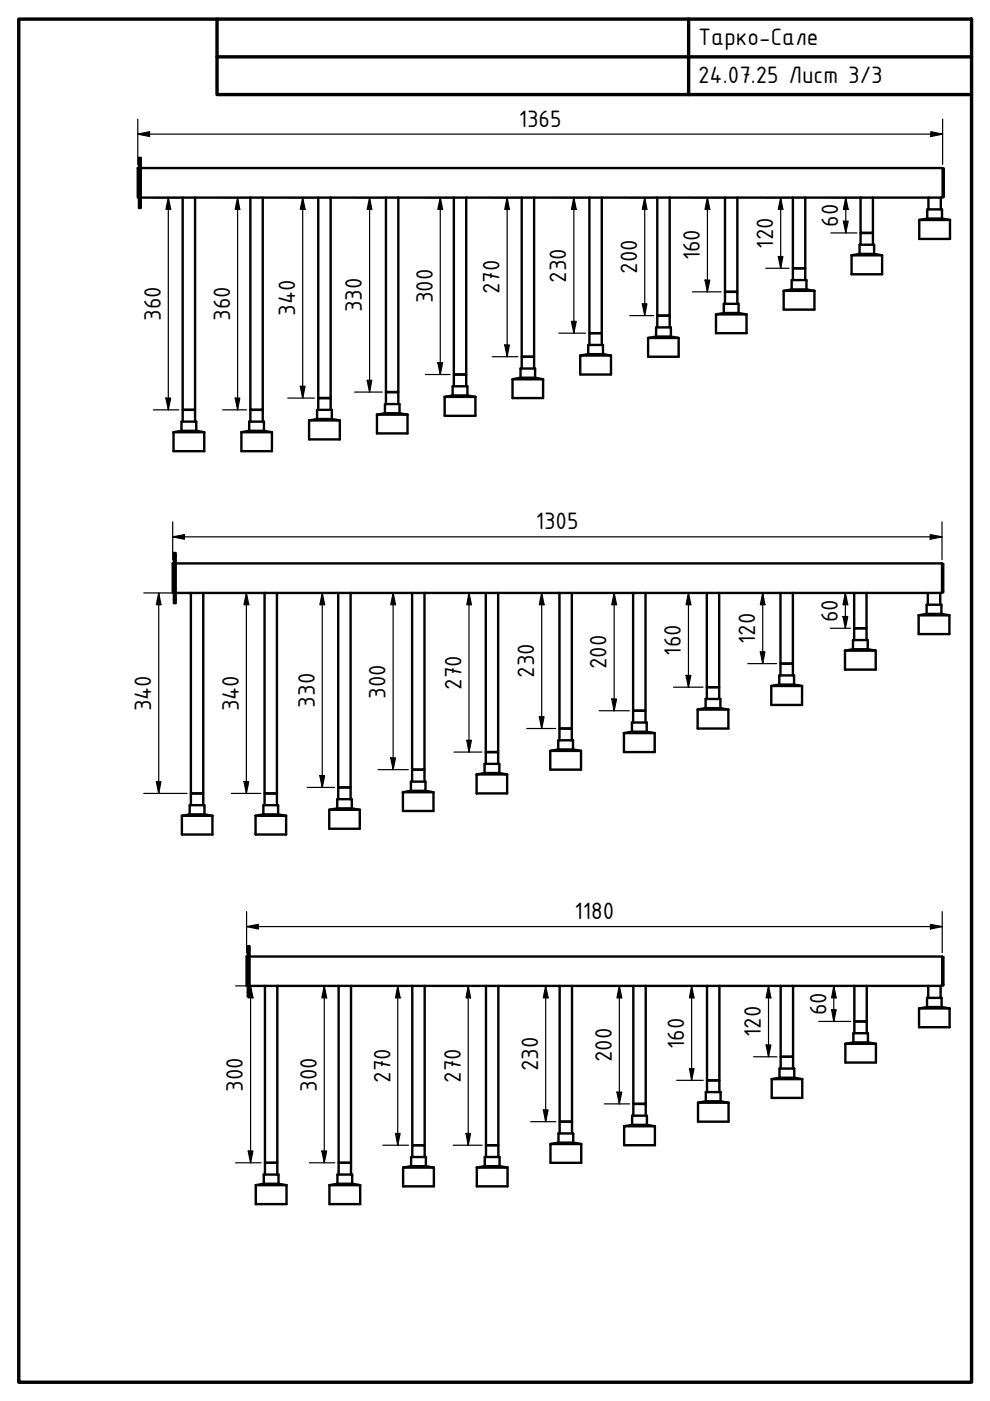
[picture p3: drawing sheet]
<svg xmlns="http://www.w3.org/2000/svg" width="210mm" height="297mm" viewBox="0 0 210 297" stroke-linecap="round" stroke-linejoin="round" font-family="sans-serif">
<!-- layer: Visible (ISO) -->
<g fill="none" stroke="#000" stroke-width=".51">
<path d="M29.5 35.6h-.3v6.3h.3M29.5 33.5h.3v10.6h-.3zM29.8 35.6h170.1v6.3h-170.1M199.9 35.8h.2v6h-.2M38.7 41.9v45h2.7v-45M53.1 41.9v45h2.6v-45M67.5 41.9v42.5h2.6v-42.5M81.8 41.9v41.2h2.7v-41.2M96.2 41.9v37.5h2.6v-37.5M110.6 41.9v33.7h2.6v-33.7M125 41.9v28.7h2.6v-28.7M139.4 41.9v25h2.6v-25"/>
<path d="M153.7 41.9v20h2.6v-20M168.1 59.4v-2.5h2.6v2.5M168.1 41.9v15h2.6v-15M180.6 54.1h6.4M180.6 54.1v4.1h6.4v-4.1M182.2 53.8v-1.9h3.1v1.9M182.2 53.8h3.1M182.2 53.8l-1.6 .3M182.5 51.9v-2.5h2.6v2.5M182.5 41.9v7.5h2.6v-7.5M185.3 53.8l1.7 .3M194.9 46.6h6.5"/>
<path d="M194.9 46.6v4.1h6.5v-4.1M196.6 46.3v-1.9h3.1v1.9M196.6 46.3h3.1M196.6 46.3l-1.7 .3M196.8 41.9v2.5M199.5 41.9v2.5M199.7 46.3l1.7 .3M110.6 78.1v-2.5h2.6v2.5M123 75.4h6.5M123 75.4v4h6.5v-4M124.7 75.1v-2h3.1v2M124.7 75.1h3.1"/>
<path d="M124.7 75.1l-1.7 .3M125 73.1v-2.5h2.6v2.5M127.8 75.1l1.7 .3M137.4 71.7h6.5M137.4 71.7v3.9h6.5v-3.9M139.1 71.4v-2h3.1v2M139.1 71.4h3.1M139.1 71.4l-1.7 .3M139.4 69.4v-2.5h2.6v2.5M142.2 71.4l1.7 .3M151.8 66.7h6.5M151.8 66.7v3.9h6.5v-3.9"/>
<path d="M153.5 66.4v-2h3.1v2M153.5 66.4h3.1M153.5 66.4l-1.7 .3M153.7 64.4v-2.5h2.6v2.5M156.6 66.4l1.7 .3M166.2 61.7h6.5M166.2 61.7v3.9h6.5v-3.9M167.9 61.4v-2h3.1v2M167.9 61.4h3.1M167.9 61.4l-1.7 .3M171 61.4l1.7 .3M36.8 91.6h6.5"/>
<path d="M36.8 91.6v4.1h6.5v-4.1M38.5 91.3v-1.9h3.1v1.9M38.5 91.3h3.1M38.5 91.3l-1.7 .3M38.7 89.4v-2.5h2.7v2.5M41.6 91.3l1.7 .3M51.2 91.6h6.5M51.2 91.6v4.1h6.5v-4.1M52.8 91.3v-1.9h3.2v1.9M52.8 91.3h3.2M52.8 91.3l-1.6 .3M53.1 89.4v-2.5h2.6v2.5"/>
<path d="M56 91.3l1.7 .3M65.5 89.1h6.6M65.5 89.1v4.1h6.6v-4.1M67.2 88.8v-1.9h3.2v1.9M67.2 88.8h3.2M67.2 88.8l-1.7 .3M67.5 86.9v-2.5h2.6v2.5M70.4 88.8l1.7 .3M79.9 87.9h6.5M79.9 87.9v4h6.5v-4M81.6 87.6v-1.9h3.1v1.9M81.6 87.6h3.1"/>
<path d="M81.6 87.6l-1.7 .3M81.8 85.7v-2.6h2.7v2.6M84.7 87.6l1.7 .3M94.3 84.1h6.5M94.3 84.1v4.1h6.5v-4.1M96 83.8v-1.9h3.1v1.9M96 83.8h3.1M96 83.8l-1.7 .3M96.2 81.9v-2.5h2.6v2.5M99.1 83.8l1.7 .3M108.7 80.4h6.4M108.7 80.4v4h6.4v-4"/>
<path d="M110.4 80.1v-2h3.1v2M110.4 80.1h3.1M110.4 80.1l-1.7 .3M113.5 80.1l1.6 .3M36.9 119.5h-.3v6.2h.3M36.9 117.2h.4v10.7h-.4zM37.3 119.5h162.4v6.2h-162.4M199.7 119.6h.3v6h-.3M40.5 125.7v42.5h2.6v-42.5M56.1 125.7v42.5h2.6v-42.5M71.7 125.7v41.2h2.6v-41.2M87.4 125.7v37.5h2.6v-37.5"/>
<path d="M103 125.7v33.8h2.6v-33.8M118.6 125.7v28.8h2.6v-28.8M134.2 125.7v25h2.7v-25M149.9 125.7v20h2.6v-20M165.5 125.7v15h2.6v-15M179.2 138h6.5M179.2 138v4h6.5v-4M180.8 137.7v-2h3.2v2M180.8 137.7h3.2M180.8 137.7l-1.6 .3M181.1 135.7v-2.5h2.6v2.5M181.1 125.7v7.5h2.6v-7.5"/>
<path d="M184 137.7l1.7 .3M194.8 130.5h6.5M194.8 130.5v3.9h6.5v-3.9M196.5 130.2v-2h3.1v2M196.5 130.2h3.1M196.5 130.2l-1.7 .3M196.7 125.7v2.5M199.3 125.7v2.5M199.6 130.2l1.7 .3M116.7 159.2h6.5M116.7 159.2v4h6.5v-4M118.4 158.9v-1.9h3.1v1.9"/>
<path d="M118.4 158.9h3.1M118.4 158.9l-1.7 .3M118.6 157v-2.5h2.6v2.5M121.5 158.9l1.7 .3M132.3 155.4h6.5M132.3 155.4v4.1h6.5v-4.1M134 155.1v-1.9h3.1v1.9M134 155.1h3.1M134 155.1l-1.7 .3M134.2 153.2v-2.5h2.7v2.5M137.1 155.1l1.7 .3M147.9 150.4h6.5"/>
<path d="M147.9 150.4v4.1h6.5v-4.1M149.6 150.1v-1.9h3.1v1.9M149.6 150.1h3.1M149.6 150.1l-1.7 .3M149.9 148.2v-2.5h2.6v2.5M152.7 150.1l1.7 .3M163.5 145.4h6.6M163.5 145.4v4.1h6.6v-4.1M165.2 145.1v-1.9h3.2v1.9M165.2 145.1h3.2M165.2 145.1l-1.7 .3M165.5 143.2v-2.5h2.6v2.5"/>
<path d="M168.4 145.1l1.7 .3M38.6 173h6.4M38.6 173v3.9h6.4v-3.9M40.2 172.7v-2h3.1v2M40.2 172.7h3.1M40.2 172.7l-1.6 .3M40.5 170.7v-2.5h2.6v2.5M43.3 172.7l1.7 .3M54.2 173h6.5M54.2 173v3.9h6.5v-3.9M55.8 172.7v-2h3.2v2M55.8 172.7h3.2"/>
<path d="M55.8 172.7l-1.6 .3M56.1 170.7v-2.5h2.6v2.5M59 172.7l1.7 .3M69.8 171.7h6.5M69.8 171.7v4h6.5v-4M71.5 171.4v-2h3.1v2M71.5 171.4h3.1M71.5 171.4l-1.7 .3M71.7 169.4v-2.5h2.6v2.5M74.6 171.4l1.7 .3M85.4 168h6.5M85.4 168v3.9h6.5v-3.9"/>
<path d="M87.1 167.7v-2h3.1v2M87.1 167.7h3.1M87.1 167.7l-1.7 .3M87.4 165.7v-2.5h2.6v2.5M90.2 167.7l1.7 .3M101 164.2h6.5M101 164.2v4h6.5v-4M102.7 163.9v-1.9h3.2v1.9M102.7 163.9h3.2M102.7 163.9l-1.7 .3M103 162v-2.5h2.6v2.5M105.9 163.9l1.6 .3"/>
<path d="M52.5 202.8h-.2v6.2h.2M52.5 200.6h.4v10.6h-.4zM52.9 202.8h146.9v6.2h-146.9M56.2 209v37.5h2.6v-37.5M71.8 209v37.5h2.6v-37.5M87.4 209v33.8h2.6v-33.8M103 209v33.8h2.7v-33.8M118.7 209v28.8h2.6v-28.8M134.3 209v25h2.6v-25M149.9 209v20.1h2.6v-20.1M165.5 209v15.1h2.6v-15.1M181.1 219.1v-2.5h2.7v2.5"/>
<path d="M181.1 209v7.6h2.7v-7.6M194.9 213.8v4h6.4v-4M194.9 213.8h6.4M196.6 213.5v-1.9h3v1.9M196.6 213.5h3M196.6 213.5l-1.7 .3M196.8 209v2.6M199.4 209v2.6M199.6 213.5l1.7 .3M199.8 202.9h.2v6h-.2M132.3 238.8h6.6M132.3 238.8v4h6.6v-4"/>
<path d="M134 238.5v-2h3.2v2M134 238.5h3.2M134 238.5l-1.7 .3M134.3 236.5v-2.5h2.6v2.5M137.2 238.5l1.7 .3M148 233.8h6.5M148 233.8v4h6.5v-4M149.6 233.5v-2h3.2v2M149.6 233.5h3.2M149.6 233.5l-1.6 .3M149.9 231.5v-2.4h2.6v2.4M152.8 233.5l1.7 .3"/>
<path d="M163.6 228.8h6.5M163.6 228.8v4h6.5v-4M165.3 228.5v-1.9h3.1v1.9M165.3 228.5h3.1M165.3 228.5l-1.7 .3M165.5 226.6v-2.5h2.6v2.5M168.4 228.5l1.7 .3M179.2 221.3h6.5M179.2 221.3v4h6.5v-4M180.9 221v-1.9h3.1v1.9M180.9 221h3.1M180.9 221l-1.7 .3"/>
<path d="M184 221l1.7 .3M54.2 251.3h6.5M54.2 251.3v4h6.5v-4M55.9 251v-2h3.2v2M55.9 251h3.2M55.9 251l-1.7 .3M56.2 249v-2.5h2.6v2.5M59.1 251l1.6 .3M69.8 251.3h6.6M69.8 251.3v4h6.6v-4M71.5 251v-2h3.2v2M71.5 251h3.2"/>
<path d="M71.5 251l-1.7 .3M71.8 249v-2.5h2.6v2.5M74.7 251l1.7 .3M85.5 247.6v3.9h6.5v-3.9M85.5 247.6h6.5M87.2 247.3v-2h3.1v2M87.2 247.3h3.1M87.2 247.3l-1.7 .3M87.4 245.3v-2.5h2.6v2.5M90.3 247.3l1.7 .3M101.1 247.6h6.5M101.1 247.6v3.9h6.5v-3.9"/>
<path d="M102.8 247.3v-2h3.1v2M102.8 247.3h3.1M102.8 247.3l-1.7 .3M103 245.3v-2.5h2.7v2.5M105.9 247.3l1.7 .3M116.7 242.6h6.5M116.7 242.6v3.9h6.5v-3.9M118.4 242.3v-2h3.1v2M118.4 242.3h3.1M118.4 242.3l-1.7 .3M118.7 240.3v-2.5h2.6v2.5M121.5 242.3l1.7 .3"/>
</g>
<!-- layer: Border (ISO) -->
<path d="M4 4h202v289.1h-202zM46 4v16.1h160M46 12.1h160M146 4v16.1" fill="none" stroke="#000" stroke-width=".72"/>
<!-- layer: Dimension (ISO) -->
<g fill="none" stroke="#000" stroke-width=".25">
<path d="M29.2 28.4l2.5-.5v1zM29.2 28.4h170.7M29.2 25.3v9.6M197.4 27.9l2.5 .5-2.5 .5zM199.9 25.3v9.6M32.5 41.9h5.4M35.7 41.9l.5 2.5h-1zM35.7 41.9v45M47.2 41.9h5.1M50.4 41.9l.4 2.5h-.9zM50.4 41.9v45M61 41.9h5.7"/>
<path d="M64.2 41.9l.5 2.5h-1zM64.2 41.9v42.5M75.2 41.9h5.9M78.4 41.9l.4 2.5h-.9zM78.4 41.9v41.2M90.2 41.9h5.2M93.3 41.9l.6 2.5h-1.1zM93.3 41.9v37.5M104.4 41.9h5.4M107.5 41.9l.5 2.5h-1zM107.5 41.9v33.7M118.5 41.9h5.7"/>
<path d="M121.7 41.9l.5 2.5h-1zM121.7 41.9v28.7M133.5 41.9h5.1M136.7 41.9l.5 2.5h-1zM136.7 41.9v25M146.8 41.9h6.1M149.5 59.4h1l-.5 2.5zM150 41.9l.5 2.5h-1zM150 41.9v20M162.3 41.9h5M162.3 56.9h5M165 54.4h1l-.5 2.5z"/>
<path d="M165.5 41.9l.5 2.5h-1zM165.5 41.9v15M176.1 41.9h5.6M176.1 49.4h5.6M178.8 46.9h1l-.5 2.5zM179.3 41.9l.5 2.5h-1zM179.3 41.9v7.5M90.2 79.4h5.2M92.8 76.9h1.1l-.6 2.5zM104.4 75.6h5.4M107 73.1h1l-.5 2.5zM118.5 70.6h5.7"/>
<path d="M121.2 68.1h1l-.5 2.5zM133.5 66.9h5.1M136.2 64.4h1l-.5 2.5zM146.8 61.9h6.1M32.5 86.9h5.4M35.2 84.4h1l-.5 2.5zM47.2 86.9h5.1M49.9 84.4h.9l-.4 2.5zM61 84.4h5.7M63.7 81.9h1l-.5 2.5zM75.2 83.1h5.9M77.9 80.6h.9l-.4 2.5z"/>
<path d="M36.6 113.8l2.5-.4v.9zM36.6 113.8h163.1M36.6 110.6v8M197.2 113.4l2.5 .4-2.5 .5zM199.7 110.6v8M30.5 125.7h9.2M33.7 125.7l.4 2.5h-1zM33.7 125.7v42.5M49.1 125.7h6.2M52.2 125.7l.5 2.5h-1zM52.2 125.7v42.5M65.2 125.7h5.8"/>
<path d="M68.3 125.7l.5 2.5h-1zM68.3 125.7v41.2M80.2 125.7h6.4M83.4 125.7l.5 2.5h-1.1zM83.4 125.7v37.5M96.3 125.7h5.9M99.4 125.7l.5 2.5h-.9zM99.4 125.7v33.8M111.7 125.7h6.1M114.9 125.7l.5 2.5h-1.1zM114.9 125.7v28.8M127 125.7h6.4"/>
<path d="M130.2 125.7l.5 2.5h-1zM130.2 125.7v25M142.8 125.7h6.3M146 125.7l.5 2.5h-1zM146 125.7v20M158.5 125.7h6.2M161.2 138.2h1l-.5 2.5zM161.7 125.7l.5 2.5h-1zM161.7 125.7v15M176.1 125.7h4.2M176.1 133.2h4.2M178.7 130.7h1l-.5 2.5z"/>
<path d="M179.2 125.7l.5 2.5h-1zM179.2 125.7v7.5M96.3 159.5h5.9M99 157h.9l-.5 2.5zM111.7 154.5h6.1M114.3 152h1.1l-.5 2.5zM127 150.7h6.4M129.7 148.2h1l-.5 2.5zM142.8 145.7h6.3M145.5 143.2h1l-.5 2.5zM158.5 140.7h6.2M30.5 168.2h9.2"/>
<path d="M33.1 165.7h1l-.4 2.5zM49.1 168.2h6.2M51.7 165.7h1l-.5 2.5zM65.2 166.9h5.8M67.8 164.5h1l-.5 2.4zM80.2 163.2h6.4M82.8 160.7h1.1l-.5 2.5zM52.3 196.5l2.5-.5v1zM52.3 196.5h147.5M52.3 193.3v8.7M197.3 196l2.5 .5-2.5 .5zM199.8 193.3v8.7"/>
<path d="M50 209h5.4M53.1 209l.5 2.6h-1zM53.1 209v37.5M65.6 209h5.4M68.7 209l.6 2.6h-1.1zM68.7 209v37.5M81.2 209h5.4M84.3 209l.5 2.6h-.9zM84.3 209v33.8M96.1 209h6.1M99.3 209l.5 2.6h-1zM99.3 209v33.8"/>
<path d="M112.5 209h5.4M115.7 209l.5 2.6h-1zM115.7 209v28.8M128.1 209h5.4M131.3 209l.5 2.6h-1zM131.3 209v25M143.5 209h5.6M146.6 209l.6 2.6h-1zM146.6 209v20.1M159.8 209h4.9M162.9 209l.5 2.6h-1zM162.9 209v15.1"/>
<path d="M173.6 209h6.8M173.6 216.6h6.8M176.3 214.1h1l-.5 2.5zM176.8 209l.5 2.6h-1zM176.8 209v7.6M112.5 237.8h5.4M115.2 235.3h1l-.5 2.5zM128.1 234h5.4M130.8 231.5h1l-.5 2.5zM143.5 229.1h5.6M146.2 226.6h1l-.6 2.5zM159.8 224.1h4.9"/>
<path d="M162.4 221.6h1l-.5 2.5zM50 246.5h5.4M52.6 244h1l-.5 2.5zM65.6 246.5h5.4M68.2 244h1.1l-.6 2.5zM81.2 242.8h5.4M83.9 240.3h.9l-.5 2.5zM96.1 242.8h6.1M98.8 240.3h1l-.5 2.5z"/>
</g>
<g fill="#000">
<path d="M29.2 28.4l2.5-.5v1zM197.4 27.9l2.5 .5-2.5 .5zM35.7 41.9l.5 2.5h-1zM50.4 41.9l.4 2.5h-.9zM64.2 41.9l.5 2.5h-1zM78.4 41.9l.4 2.5h-.9zM93.3 41.9l.6 2.5h-1.1zM107.5 41.9l.5 2.5h-1zM121.7 41.9l.5 2.5h-1zM136.7 41.9l.5 2.5h-1zM149.5 59.4h1l-.5 2.5zM150 41.9l.5 2.5h-1z"/>
<path d="M165 54.4h1l-.5 2.5zM165.5 41.9l.5 2.5h-1zM178.8 46.9h1l-.5 2.5zM179.3 41.9l.5 2.5h-1zM92.8 76.9h1.1l-.6 2.5zM107 73.1h1l-.5 2.5zM121.2 68.1h1l-.5 2.5zM136.2 64.4h1l-.5 2.5zM35.2 84.4h1l-.5 2.5zM49.9 84.4h.9l-.4 2.5zM63.7 81.9h1l-.5 2.5zM77.9 80.6h.9l-.4 2.5z"/>
<path d="M36.6 113.8l2.5-.4v.9zM197.2 113.4l2.5 .4-2.5 .5zM33.7 125.7l.4 2.5h-1zM52.2 125.7l.5 2.5h-1zM68.3 125.7l.5 2.5h-1zM83.4 125.7l.5 2.5h-1.1zM99.4 125.7l.5 2.5h-.9zM114.9 125.7l.5 2.5h-1.1zM130.2 125.7l.5 2.5h-1zM146 125.7l.5 2.5h-1zM161.2 138.2h1l-.5 2.5zM161.7 125.7l.5 2.5h-1z"/>
<path d="M178.7 130.7h1l-.5 2.5zM179.2 125.7l.5 2.5h-1zM99 157h.9l-.5 2.5zM114.3 152h1.1l-.5 2.5zM129.7 148.2h1l-.5 2.5zM145.5 143.2h1l-.5 2.5zM33.1 165.7h1l-.4 2.5zM51.7 165.7h1l-.5 2.5zM67.8 164.5h1l-.5 2.4zM82.8 160.7h1.1l-.5 2.5zM52.3 196.5l2.5-.5v1zM197.3 196l2.5 .5-2.5 .5z"/>
<path d="M53.1 209l.5 2.6h-1zM68.7 209l.6 2.6h-1.1zM84.3 209l.5 2.6h-.9zM99.3 209l.5 2.6h-1zM115.7 209l.5 2.6h-1zM131.3 209l.5 2.6h-1zM146.6 209l.6 2.6h-1zM162.9 209l.5 2.6h-1zM176.3 214.1h1l-.5 2.5zM176.8 209l.5 2.6h-1zM115.2 235.3h1l-.5 2.5zM130.8 231.5h1l-.5 2.5z"/>
<path d="M146.2 226.6h1l-.6 2.5zM162.4 221.6h1l-.5 2.5zM52.6 244h1l-.5 2.5zM68.2 244h1.1l-.6 2.5zM83.9 240.3h.9l-.5 2.5zM98.8 240.3h1l-.5 2.5z"/>
</g>
<g font-size="5.4">
<text x="148" y="9.6">Тарко-Сале</text>
<text x="148" y="17.6">24.07.25 Лист 3/3</text>
<text x="110" y="26.8">1365</text>
<text x="163.9" y="52.7" transform="rotate(-90 163.9 52.7)">120</text>
<text x="177.7" y="48.1" transform="rotate(-90 177.7 48.1)">60</text>
<text x="120.1" y="59.9" transform="rotate(-90 120.1 59.9)">230</text>
<text x="135.1" y="58.1" transform="rotate(-90 135.1 58.1)">200</text>
<text x="148.4" y="55.2" transform="rotate(-90 148.4 55.2)">160</text>
<text x="91.7" y="64.3" transform="rotate(-90 91.7 64.3)">300</text>
<text x="105.9" y="62.4" transform="rotate(-90 105.9 62.4)">270</text>
<text x="34.1" y="68.1" transform="rotate(-90 34.1 68.1)">360</text>
<text x="48.8" y="68.1" transform="rotate(-90 48.8 68.1)">360</text>
<text x="62.6" y="67" transform="rotate(-90 62.6 67)">340</text>
<text x="76.8" y="66.2" transform="rotate(-90 76.8 66.2)">330</text>
<text x="113.6" y="112.3">1305</text>
<text x="177.6" y="131.9" transform="rotate(-90 177.6 131.9)">60</text>
<text x="160.1" y="136.5" transform="rotate(-90 160.1 136.5)">120</text>
<text x="113.2" y="143.7" transform="rotate(-90 113.2 143.7)">230</text>
<text x="128.6" y="141.9" transform="rotate(-90 128.6 141.9)">200</text>
<text x="144.4" y="139" transform="rotate(-90 144.4 139)">160</text>
<text x="81.7" y="148.1" transform="rotate(-90 81.7 148.1)">300</text>
<text x="97.9" y="146.2" transform="rotate(-90 97.9 146.2)">270</text>
<text x="32" y="150.8" transform="rotate(-90 32 150.8)">340</text>
<text x="50.6" y="150.8" transform="rotate(-90 50.6 150.8)">340</text>
<text x="66.7" y="150" transform="rotate(-90 66.7 150)">330</text>
<text x="121.8" y="194.9">1180</text>
<text x="175.2" y="215.3" transform="rotate(-90 175.2 215.3)">60</text>
<text x="161.3" y="219.9" transform="rotate(-90 161.3 219.9)">120</text>
<text x="114.1" y="227.1" transform="rotate(-90 114.1 227.1)">230</text>
<text x="129.7" y="225.2" transform="rotate(-90 129.7 225.2)">200</text>
<text x="145.1" y="222.4" transform="rotate(-90 145.1 222.4)">160</text>
<text x="51.5" y="231.5" transform="rotate(-90 51.5 231.5)">300</text>
<text x="67.1" y="231.5" transform="rotate(-90 67.1 231.5)">300</text>
<text x="82.8" y="229.6" transform="rotate(-90 82.8 229.6)">270</text>
<text x="97.7" y="229.6" transform="rotate(-90 97.7 229.6)">270</text>
</g>
</svg>
